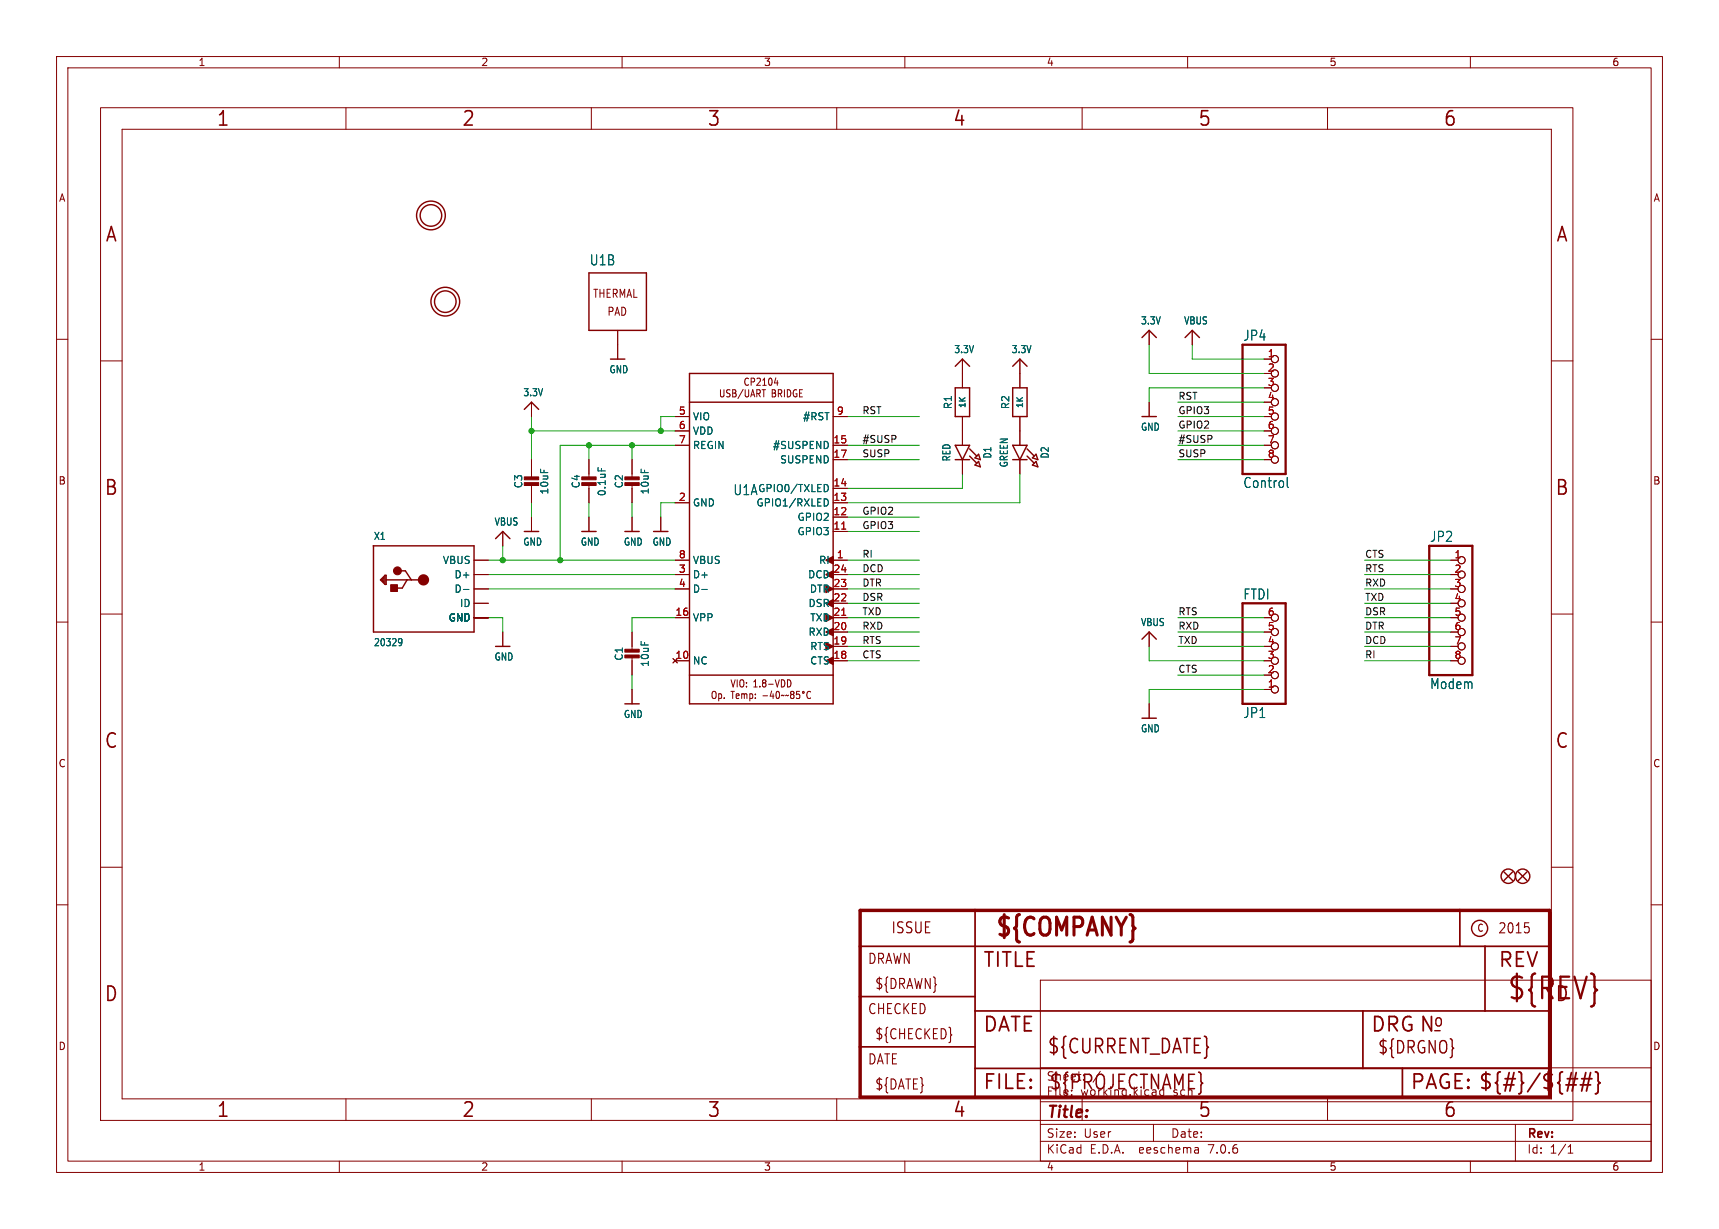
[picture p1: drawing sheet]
<svg xmlns="http://www.w3.org/2000/svg" width="304mm" height="217mm" viewBox="0 0 304 217" stroke-linecap="round" stroke-linejoin="round" font-family="sans-serif">
<g fill="none" stroke="#840000" stroke-width=".18">
<path d="M10 10h284v197.3h-284zM12 12h280v193.3h-280zM17.8 19h260.3v179.1h-260.3zM60 10v2M61.2 19v3.9M104.6 19v3.9M110 10v2M148 19v3.9M160 10v2M191.3 19v3.9M210 10v2M234.7 19v3.9"/>
<path d="M260 10v2M21.6 22.9h252.7v171.4h-252.7zM10 60h2M109.2 58.4v5.1M203.2 58.4v2.6M210.8 58.4v2.6M292 60h2M17.8 63.8h3.8M94 71.1v2.6M119.4 73.7h2.5M119.4 76.2h2.5M119.4 78.7h2.5"/>
<path d="M127.4 68.9v1l.2 .3 .3-.1 .1-.2v-1M129.1 69l-.4-.1-.2 .3 .1 .3 .4 .2v.4l-.1 .1-.4-.1M129.6 68.9h.3l.2 .3-.2 .3 .2 .1 .1 .3-.2 .3h-.4zM129.6 69.5h.3M131.4 68.9l-.9 1.6M131.8 68.9v1l.2 .3 .3-.1 .1-.2v-1M132.4 67l-.1-.1a.62 .62 0 0 0-.7 .5 .62 .62 0 0 0 .4 .7l.4-.1M132.7 70.2l.4-1.3 .4 1.3M132.8 67.5l.6-.1-.1-.5h-.5v1.2M132.8 69.8h.6M133.8 69.6l.5-.1 .1-.2-.1-.3-.5-.1v1.3M133.8 67l.5-.1 .2 .3-.7 .9h.7"/>
<path d="M134.1 69.6l.3 .6M134.7 68.9h.7M134.9 68.1h.6M134.9 67.2l.3-.3v1.2M135.1 68.9v1.3M136.1 66.9h.1a.72 .72 0 0 1 0 1.2 .94 .94 0 0 1-.1-1.2zM136.5 68.9h.4l.2 .3-.2 .3 .2 .1 .1 .3-.2 .3h-.5zM136.5 69.5h.4M137.2 66.8l-.3 .9h.7M137.4 67.3v.8M137.6 69.6l.5-.1 .1-.2-.1-.3-.5-.1v1.3M137.9 69.6l.3 .6"/>
<path d="M138.7 68.9v1.3M139.6 69l-.4-.1v1.3l.5-.2M140.4 70l.2 .2 .3-.1M141.4 68.9v1.3h.5M147.3 73.7h2.6M147.3 78.7h2.6M170.2 63.5v5.1M170.2 73.7v5M180.3 63.5v5.1M180.3 73.7v5M203.2 71.1v2.6M223.5 63.5h1.3"/>
<path d="M223.5 68.6h1.3M223.5 73.7h1.3M223.5 76.2h1.3M223.5 78.7h1.3M274.3 63.8h3.8M83.8 99.1h2.6M88.9 94v2.5M94 81.3v3.3M94 85.6v3.3M94 91.4v2.6M104.1 81.3v3.3M104.1 85.6v3.3"/>
<path d="M104.1 91.4v2.6M111.8 81.3v3.3M111.8 85.6v3.3M111.8 91.4v2.6M116.8 91.4v2.6M119.4 99.1h2.5M119.4 88.9h2.5M147.3 99.1h2.6M147.3 81.3h2.6M147.3 94h2.6M147.3 91.4h2.6M147.3 88.9h2.6"/>
<path d="M147.3 86.4h2.6M170.2 81.3v2.5M180.3 81.3v2.5M223.5 81.3h1.3M256.5 99.1h1.3M10 110h2M17.8 108.6h3.8M83.8 109.2h2.6M83.8 101.6h2.6M83.8 104.1h2.6M83.8 106.7h2.6M88.9 111.8v2.5"/>
<path d="M111.8 111.8v3.3M111.8 116.1v3.3M119.4 109.2h2.5M119.4 101.6h2.5M119.4 104.1h2.5M119.4 116.8h2.5M147.3 109.2h2.6M147.3 101.6h2.6M147.3 104.1h2.6M147.3 106.7h2.6M147.3 116.8h2.6M147.3 114.3h2.6"/>
<path d="M147.3 111.8h2.6M203.2 111.8v2.5M223.5 109.2h1.3M223.5 116.8h1.3M223.5 111.8h1.3M256.5 109.2h1.3M256.5 104.1h1.3M256.5 116.8h1.3M256.5 114.3h1.3M256.5 111.8h1.3M274.3 108.6h3.8M292 110h2"/>
<path d="M111.8 121.9v2.6M126.1 122.3h.3l.2 .1v.7l-.2 .4-.4-.2-.1-.6zM127.1 122.7h.3l.2 .2-.1 .6h-.4M127.1 122.7v1.2M128.1 123.4v.1M129.2 122.3h.7M129.3 120.2l.3 1.3 .4-1.3M129.6 122.3v1.2M130.2 123.1l.5-.1-.1-.3h-.3l-.1 .2v.6h.4M130.4 120.2v1.3M131 120.3l.3-.1 .2 .2v.7l-.2 .4-.4-.2-.1-.7zM131.2 122.8l.3-.1 .1 .2"/>
<path d="M131.2 122.7v.8M131.6 122.9l.2-.2h.2l.1 .8M131.6 122.9v.6M132 120.7v.1M132 121.4v.1M132.6 122.7h.3l.2 .2-.1 .6h-.4M132.6 122.7v1.2M133.3 121.5h.6M133.3 120.6l.3-.4v1.3M133.6 122.7v.2M133.6 123.4v.1M134.4 121.4v.1"/>
<path d="M135 120.8l-.2-.3 .2-.3 .3 .1 .1 .1-.2 .4M135 120.8h.2M135 120.8l-.2 .2M135.2 120.8l.2 .2M137.1 120.2l.3 1.3 .4-1.3M138.8 120.9l-.2-.6-.4-.1v1.3M139.9 120.9l-.2-.6-.5-.1v1.3M140 122.3h.3l.1 .2-.2 .3M140 122.8h.2M140.2 122.8l.2 .2v.3l-.1 .2h-.3M141.4 122.3h-.5l-.1 .6 .2-.2 .3 .1 .1 .6-.2 .1-.4-.1M143.3 122.4v-.1a.62 .62 0 0 0-.7 .5 .62 .62 0 0 0 .4 .7l.3-.1"/>
<path d="M203.2 124.5v2.5M223.5 121.9h1.3M10 160h2M17.8 153.4h3.8M274.3 153.4h3.8M292 160h2M184 173.3h108v32h-108zM61.2 194.3v3.8M104.6 194.3v3.8M148 194.3v3.8M184 198.8h108M184 194.8h108"/>
<path d="M184 188.8h108M191.3 194.3v3.8M204 198.8v3M234.7 194.3v3.8M268 198.8v6.5M60 205.3v2M110 205.3v2M160 205.3v2M184 201.8h108M210 205.3v2M211.8 203l.1 .9M211.9 203.8l-.1 .1"/>
<path d="M211.9 203.3h-.1M260 205.3v2M277.3 203.9h.8M277.3 202.8l.4-.4v1.5"/>
<circle cx="225.4" cy="68.6" r=".63"/>
<circle cx="225.4" cy="63.5" r=".63"/>
<circle cx="225.4" cy="66" r=".63"/>
<circle cx="225.4" cy="76.2" r=".63"/>
<circle cx="225.4" cy="73.7" r=".63"/>
<circle cx="225.4" cy="71.1" r=".63"/>
<circle cx="225.4" cy="78.7" r=".63"/>
<circle cx="225.4" cy="81.3" r=".63"/>
<circle cx="258.4" cy="99.1" r=".63"/>
<circle cx="225.4" cy="109.2" r=".63"/>
<circle cx="225.4" cy="119.4" r=".63"/>
<circle cx="225.4" cy="111.8" r=".63"/>
<circle cx="225.4" cy="114.3" r=".63"/>
<circle cx="225.4" cy="116.8" r=".63"/>
<circle cx="258.4" cy="104.1" r=".63"/>
<circle cx="258.4" cy="114.3" r=".63"/>
<circle cx="258.4" cy="106.7" r=".63"/>
<circle cx="258.4" cy="116.8" r=".63"/>
<circle cx="258.4" cy="101.6" r=".63"/>
<circle cx="258.4" cy="109.2" r=".63"/>
<circle cx="258.4" cy="111.8" r=".63"/>
<circle cx="142.1" cy="122.4" r=".17"/>
<circle cx="225.4" cy="121.9" r=".63"/>
</g>
<path d="M152.1 161h121.9v33h-121.9z" fill="none" stroke="#840000" stroke-width=".61"/>
<path d="M152.1 176.2h20.3M152.1 167.3h121.9M172.4 161v33M172.4 178.8h101.6M241 178.8v10.1M258.1 161v6.3M262.6 167.3v11.5M152.1 185.1h20.3M172.4 188.9h101.6M248 188.9v5.1" fill="none" stroke="#840000" stroke-width=".3"/>
<g fill="none" stroke="#840000" stroke-width=".25">
<path d="M104.1 48.3h10.2v10.1h-10.2zM201.9 59.7l1.3-1.3 1.3 1.3M209.5 59.7l1.3-1.3 1.3 1.3M92.7 72.4l1.3-1.3 1.2 1.3M107.9 63.5h2.6M121.9 66h25.4v58.5h-25.4zM121.9 71.1h25.4M168.9 78.7h2.5l-1.2 2.6zM168.9 68.6h2.5v5.1h-2.5zM168.9 64.8l1.3-1.3 1.2 1.3M171.4 79.4l1.3 1.2M179.1 78.7h2.5l-1.3 2.6z"/>
<path d="M179.1 68.6h2.5v5.1h-2.5zM179.1 64.8l1.2-1.3 1.3 1.3M181.6 79.4l1.3 1.2M201.9 73.7h2.6M66 96.5h17.8v15.3h-17.8v-15.3M87.6 95.2l1.3-1.2 1.3 1.2M92.7 94h2.5M102.9 94h2.5M110.5 94h2.5M115.6 94h2.5M168.9 81.3h2.5M171.4 80.6l1.3 1.3"/>
<path d="M172.4 81l.6-.7 .4 1zM172.4 82.2l.6-.6 .4 .9zM179.1 81.3h2.5M181.6 80.6l1.3 1.3M182.6 81l.6-.7 .3 1zM182.6 82.2l.6-.6 .3 .9zM67.5 102.5l.4-.4v.8l-.2-.2v-.2M68.1 101.7h.2v1.6h-.2l-.8-.8zM68.1 101.7v1.4M68.3 102.5h6.6M70.7 100.9h1l1 1.6M72 102.5l-.9 1.5h-1.2"/>
<path d="M87.6 114.3h2.6M121.9 119.4h25.4M201.9 113l1.3-1.2 1.3 1.2M110.5 124.5h2.5M201.9 127h2.6M265.9 154.2l1.6 1.5M267.5 154.2l-1.6 1.5M268.5 154.2l1.5 1.5M270 154.2l-1.5 1.5"/>
<circle cx="76.2" cy="38.1" r="2.54"/>
<circle cx="76.2" cy="38.1" r="1.9"/>
<circle cx="78.7" cy="53.3" r="2.54"/>
<circle cx="78.7" cy="53.3" r="1.9"/>
<circle cx="266.7" cy="154.9" r="1.27"/>
<circle cx="269.2" cy="154.9" r="1.27"/>
<circle cx="261.6" cy="164.2" r="1.42"/>
</g>
<path d="M276.9 191.8h1.8M277.1 190.8h1.9M278.7 189.7l-.7 3.2M279.4 191.8h1.9M279.7 190.8h1.8M280.4 189.7l-.7 3.2M281.3 189.7l-.8 3.2M282.1 189.5l.4 .2 .1 .2v1.2l.3 .4-.3 .3v1.2l-.1 .3-.4 .1" fill="none" stroke="#840000" stroke-width=".32"/>
<path d="M269.6 163.2h.7M270.3 163.9a.72 .72 0 0 1 0 .9v.1M168.2 182.9l.1 .1-.1 .1" fill="none" stroke="#840000" stroke-width=".19"/>
<g fill="#840000" stroke="#840000" stroke-width=".18">
<path d="M92.7 85.3h2.5v.6h-2.5z"/>
<path d="M92.7 84.3h2.5v.5h-2.5z"/>
<path d="M110.5 85.3h2.5v.6h-2.5z"/>
<path d="M110.5 84.3h2.5v.5h-2.5z"/>
<path d="M102.9 85.3h2.5v.6h-2.5z"/>
<path d="M102.9 84.3h2.5v.5h-2.5z"/>
<path d="M69.1 103.4h1.2v1.2h-1.2z"/>
<path d="M110.5 115.8h2.5v.5h-2.5z"/>
<path d="M110.5 114.8h2.5v.5h-2.5z"/>
<circle cx="70.3" cy="100.9" r=".7"/>
</g>
<path d="M105.7 82.7v.6M145.7 88.2a.64 .64 0 0 1 .8 .6 .64 .64 0 0 1-.8 .7M146 85.7a.68 .68 0 0 1 .5 .6 .68 .68 0 0 1-.5 .6M227.6 84.4v1.5l.2 .3M70.7 112.9l.3 .1 .1 .6-.2 .5-.3 .1M71.1 113.5l-.1 .1-.3 .1M81.9 104.2h1M124.1 104.2h1" fill="none" stroke="#006464" stroke-width=".18"/>
<circle cx="74.9" cy="102.5" r=".5" fill="none" stroke="#840000" stroke-width="1"/>
<path d="M219.7 61h7.6v22.8h-7.6zM252.7 96.5h7.6v22.9h-7.6zM219.7 106.7h7.6v17.8h-7.6z" fill="none" stroke="#840000" stroke-width=".41"/>
<g fill="#840000" stroke="#840000" stroke-width=".25">
<path d="M146 113.7l1.3 .6-1.3 .6z"/>
<path d="M146 108.6l1.3 .6-1.3 .7z"/>
<path d="M146 103.5l1.3 .6-1.3 .7z"/>
<path d="M146 116.8l1.3-.6v1.3z"/>
<path d="M146 111.8l1.3-.7v1.3z"/>
<path d="M146 106.7l1.3-.7v1.3z"/>
<path d="M146 101.6l1.3-.6v1.2z"/>
<path d="M146 99.1l1.3-.7v1.3z"/>
</g>
<path d="M148.8 93.6h.8M148.8 108.8h.8" fill="none" stroke="#a90000" stroke-width=".18"/>
<g fill="none" stroke="#009600" stroke-width=".18">
<path d="M94 73.7v7.6M94 76.2h25.4M104.1 78.7v2.6M111.8 78.7v2.6M119.4 78.7h-20.3v20.4M119.4 73.7h-2.6v2.5M149.9 78.7h12.7M149.9 73.7h12.7M203.2 61v5h20.3M208.3 78.7h15.2M208.3 73.7h15.2M208.3 76.2h15.2"/>
<path d="M208.3 71.1h15.2M210.8 61v2.5h12.7M223.5 68.6h-20.3v2.5M86.4 99.1h33M88.9 96.5v2.6M94 88.9v2.5M104.1 88.9v2.5M111.8 88.9v2.5M119.4 88.9h-2.6v2.5M149.9 99.1h12.7M149.9 81.3h12.7M149.9 94h12.7"/>
<path d="M149.9 91.4h12.7M170.2 83.8v2.6h-20.3M180.3 83.8v5.1h-30.4M208.3 81.3h15.2M241.3 99.1h15.2M86.4 104.1h33M86.4 101.6h33M86.4 109.2h2.5v2.6M111.8 119.4v2.5M119.4 109.2h-7.6v2.6M149.9 104.1h12.7M149.9 101.6h12.7"/>
<path d="M149.9 106.7h12.7M149.9 109.2h12.7M149.9 111.8h12.7M149.9 114.3h12.7M149.9 116.8h12.7M203.2 114.3v2.5h20.3M208.3 109.2h15.2M208.3 111.8h15.2M208.3 114.3h15.2M208.3 119.4h15.2M241.3 104.1h15.2M241.3 101.6h15.2"/>
<path d="M241.3 106.7h15.2M241.3 109.2h15.2M241.3 111.8h15.2M241.3 114.3h15.2M241.3 116.8h15.2M223.5 121.9h-20.3v2.6"/>
</g>
<g fill="#009600" stroke="#009600" stroke-width=".18">
<circle cx="99.1" cy="99.1" r=".46"/>
<circle cx="88.9" cy="99.1" r=".46"/>
<circle cx="111.8" cy="78.7" r=".46"/>
<circle cx="104.1" cy="78.7" r=".46"/>
<circle cx="94" cy="76.2" r=".46"/>
<circle cx="116.8" cy="76.2" r=".46"/>
</g>
<text font-size="5.3" fill="#840000" x="266.4" y="177.3">${REV}</text>
<text font-size="4.4" fill="#840000" x="175.7" y="166.3">${COMPANY}</text>
<g font-size="3.5" fill="#840000">
<text x="38.2" y="22.7">1</text>
<text x="81.6" y="22.7">2</text>
<text x="125" y="22.7">3</text>
<text x="168.4" y="22.7">4</text>
<text x="211.8" y="22.7">5</text>
<text x="255.1" y="22.7">6</text>
<text x="18.5" y="43.1">A</text>
<text x="275" y="43.1">A</text>
<text x="18.3" y="87.9">B</text>
<text x="274.9" y="87.9">B</text>
<text x="18.3" y="132.7">C</text>
<text x="274.9" y="132.7">C</text>
<text x="173.7" y="171.4">TITLE</text>
<text x="264.8" y="171.4">REV</text>
<text x="18.3" y="177.4">D</text>
<text x="274.9" y="177.4">D</text>
<text x="173.7" y="182.9">DATE</text>
<text x="242.3" y="182.9">DRG N</text>
<text x="185.1" y="186.7">${CURRENT_DATE}</text>
<text x="38.2" y="197.9">1</text>
<text x="81.6" y="197.9">2</text>
<text x="125" y="197.9">3</text>
<text x="168.4" y="197.9">4</text>
<text x="173.7" y="193">FILE:</text>
<text x="185.4" y="193">${PROJECTNAME}</text>
<text x="211.8" y="197.9">5</text>
<text x="249.3" y="193">PAGE: ${#}/${##}</text>
<text x="255.1" y="197.9">6</text>
</g>
<g font-size="3" fill="#840000">
<text x="253.4" y="181.9">o</text>
<text x="243.5" y="186.6">${DRGNO}</text>
</g>
<text font-size="2.8" fill="#840000" x="185" y="198.2">Title:</text>
<text font-size="2.7" fill="#840000" x="157.5" y="165.3">ISSUE</text>
<g font-size="2.5" fill="#006464">
<text x="104.2" y="47.1">U1B</text>
<text x="219.8" y="60.5">JP4</text>
<text x="129.6" y="87.8">U1A</text>
<text x="219.8" y="86.5">Control</text>
<text x="252.8" y="96">JP2</text>
<text x="219.8" y="106.2">FTDI</text>
<text x="252.8" y="122.1">Modem</text>
<text x="219.8" y="127.2">JP1</text>
</g>
<g font-size="2.5" fill="#840000">
<text x="264.8" y="165.3">2015</text>
<text x="153.4" y="170.7">DRAWN</text>
<text x="153.4" y="179.6">CHECKED</text>
<text x="154.6" y="175.2">${DRAWN}</text>
<text x="154.6" y="184">${CHECKED}</text>
<text x="153.4" y="188.5">DATE</text>
<text x="154.6" y="192.9">${DATE}</text>
</g>
<g font-size="2.1" fill="#840000">
<text x="185" y="191.3">Sheet:</text>
<text x="193.2" y="191.3">/</text>
<text x="185" y="194">File:</text>
<text x="191" y="194">working.kicad_sch</text>
<text x="185" y="201.4">Size:</text>
<text x="191.6" y="201.4">User</text>
<text x="207" y="201.4">Date:</text>
<text x="270" y="201.6">Rev:</text>
<text x="185" y="204.2">KiCad</text>
<text x="192.7" y="204.2">E.D.A.</text>
<text x="201.6" y="204.2">eeschema</text>
<text x="213.9" y="204.2">7.0.6</text>
<text x="270" y="204.2">Id:</text>
<text x="274" y="204.2">1/1</text>
</g>
<g font-size="2" fill="#840000">
<text x="104.8" y="52.9">THERMAL</text>
<text x="107.3" y="56">PAD</text>
</g>
<g font-size="1.8" fill="#840000">
<text x="35" y="11.9">1</text>
<text x="85" y="11.9">2</text>
<text x="135" y="11.9">3</text>
<text x="185" y="11.9">4</text>
<text x="235" y="11.9">5</text>
<text x="285" y="11.9">6</text>
<text x="10.3" y="35.9">A</text>
<text x="292.3" y="35.9">A</text>
<text x="140" y="69.4">BRIDGE</text>
<text x="10.3" y="85.9">B</text>
<text x="292.2" y="85.9">B</text>
<text x="135.4" y="122.8">Temp:</text>
<text x="10.3" y="135.9">C</text>
<text x="292.2" y="135.9">C</text>
<text x="261.1" y="165">C</text>
<text x="10.3" y="185.9">D</text>
<text x="292.2" y="185.9">D</text>
<text x="35" y="207.2">1</text>
<text x="85" y="207.2">2</text>
<text x="135" y="207.2">3</text>
<text x="185" y="207.2">4</text>
<text x="235" y="207.2">5</text>
<text x="285" y="207.2">6</text>
</g>
<g font-size="1.8" fill="#006464">
<text x="201.6" y="57.6">3.3V</text>
<text x="209.3" y="57.6">VBUS</text>
<text x="168.6" y="62.7">3.3V</text>
<text x="178.8" y="62.7">3.3V</text>
<text x="92.4" y="70.3">3.3V</text>
<text x="107.7" y="66.2">GND</text>
<text x="122.4" y="74.5">VIO</text>
<text x="122.4" y="77.1">VDD</text>
<text x="141.9" y="74.5">#RST</text>
<text x="168.5" y="72.5" transform="rotate(-90 168.5 72.5)">R1</text>
<text x="178.7" y="72.5" transform="rotate(-90 178.7 72.5)">R2</text>
<text x="201.6" y="76.4">GND</text>
<text x="122.4" y="79.6">REGIN</text>
<text x="136.6" y="79.6">#SUSPEND</text>
<text x="137.8" y="82.1">SUSPEND</text>
<text x="168.2" y="81.7" transform="rotate(-90 168.2 81.7)">RED</text>
<text x="175.5" y="81.2" transform="rotate(-90 175.5 81.2)">D1</text>
<text x="178.4" y="82.8" transform="rotate(-90 178.4 82.8)">GREEN</text>
<text x="185.6" y="81.2" transform="rotate(-90 185.6 81.2)">D2</text>
<text x="92.6" y="86.5" transform="rotate(-90 92.6 86.5)">C3</text>
<text x="97.1" y="87.5" transform="rotate(-90 97.1 87.5)">10uF</text>
<text x="102.7" y="86.5" transform="rotate(-90 102.7 86.5)">C4</text>
<text x="107.3" y="87.8" transform="rotate(-90 107.3 87.8)">0.1uF</text>
<text x="110.3" y="86.5" transform="rotate(-90 110.3 86.5)">C2</text>
<text x="114.9" y="87.5" transform="rotate(-90 114.9 87.5)">10uF</text>
<text x="122.4" y="89.8">GND</text>
<text x="133.7" y="89.8">GPIO1/RXLED</text>
<text x="134" y="87.2">GPIO0/TXLED</text>
<text x="66" y="95.7">X1</text>
<text x="87.3" y="93.1">VBUS</text>
<text x="140.9" y="94.8">GPIO3</text>
<text x="140.9" y="92.3">GPIO2</text>
<text x="78.2" y="99.9">VBUS</text>
<text x="92.4" y="96.7">GND</text>
<text x="102.6" y="96.7">GND</text>
<text x="110.2" y="96.7">GND</text>
<text x="115.3" y="96.7">GND</text>
<text x="122.4" y="99.9">VBUS</text>
<text x="144.7" y="99.9">RI</text>
<text x="80.3" y="102.5">D+</text>
<text x="80.3" y="105">D-</text>
<text x="81.2" y="107.5">ID</text>
<text x="122.4" y="102.5">D+</text>
<text x="122.4" y="105">D-</text>
<text x="142.8" y="102.5">DCD</text>
<text x="142.9" y="107.5">DSR</text>
<text x="143.1" y="105">DTR</text>
<text x="79.2" y="110.1">GND</text>
<text x="122.4" y="110.1">VPP</text>
<text x="142.9" y="112.6">RXD</text>
<text x="143.2" y="110.1">TXD</text>
<text x="201.6" y="110.9">VBUS</text>
<text x="66" y="114.5">20329</text>
<text x="87.3" y="117">GND</text>
<text x="110.3" y="116.9" transform="rotate(-90 110.3 116.9)">C1</text>
<text x="114.9" y="118" transform="rotate(-90 114.9 118)">10uF</text>
<text x="122.4" y="117.7">NC</text>
<text x="143.2" y="117.7">CTS</text>
<text x="143.2" y="115.2">RTS</text>
<text x="110.2" y="127.2">GND</text>
<text x="201.6" y="129.7">GND</text>
</g>
<g font-size="1.8" fill="#a90000">
<text x="224.1" y="63.2">1</text>
<text x="224.1" y="65.8">2</text>
<text x="224.1" y="68.3">3</text>
<text x="224.1" y="70.9">4</text>
<text x="119.9" y="73.4">5</text>
<text x="119.9" y="75.9">6</text>
<text x="147.9" y="73.4">9</text>
<text x="224.1" y="73.4">5</text>
<text x="224.1" y="75.9">6</text>
<text x="119.9" y="78.5">7</text>
<text x="147.3" y="78.5">15</text>
<text x="147.3" y="81">17</text>
<text x="224.1" y="78.5">7</text>
<text x="224.1" y="81">8</text>
<text x="119.9" y="88.6">2</text>
<text x="147.3" y="88.6">13</text>
<text x="147.3" y="86.1">14</text>
<text x="147.3" y="93.7">11</text>
<text x="147.3" y="91.2">12</text>
<text x="119.9" y="101.3">3</text>
<text x="119.9" y="98.8">8</text>
<text x="147.3" y="101.3">24</text>
<text x="147.9" y="98.8">1</text>
<text x="257.1" y="98.8">1</text>
<text x="257.1" y="101.3">2</text>
<text x="119.9" y="103.9">4</text>
<text x="147.3" y="106.4">22</text>
<text x="147.3" y="103.9">23</text>
<text x="257.1" y="103.9">3</text>
<text x="257.1" y="106.4">4</text>
<text x="119.3" y="109">16</text>
<text x="147.3" y="111.5">20</text>
<text x="147.3" y="109">21</text>
<text x="224.1" y="111.5">5</text>
<text x="224.1" y="109">6</text>
<text x="257.1" y="109">5</text>
<text x="257.1" y="111.5">6</text>
<text x="119.3" y="116.6">10</text>
<text x="147.3" y="116.6">18</text>
<text x="147.3" y="114">19</text>
<text x="224.1" y="119.1">2</text>
<text x="224.1" y="116.6">3</text>
<text x="224.1" y="114">4</text>
<text x="257.1" y="114">7</text>
<text x="257.1" y="116.6">8</text>
<text x="224.1" y="121.7">1</text>
</g>
<g font-size="1.7" fill="#0f0f0f">
<text x="208.3" y="70.8">RST</text>
<text x="152.4" y="73.3">RST</text>
<text x="208.3" y="75.9">GPIO2</text>
<text x="208.3" y="73.3">GPIO3</text>
<text x="152.4" y="78.4">#SUSP</text>
<text x="152.4" y="80.9">SUSP</text>
<text x="208.3" y="80.9">SUSP</text>
<text x="208.3" y="78.4">#SUSP</text>
<text x="152.4" y="93.6">GPIO3</text>
<text x="152.4" y="91.1">GPIO2</text>
<text x="152.4" y="98.7">RI</text>
<text x="152.4" y="101.3">DCD</text>
<text x="241.3" y="101.3">RTS</text>
<text x="241.3" y="98.7">CTS</text>
<text x="152.4" y="103.8">DTR</text>
<text x="152.4" y="106.3">DSR</text>
<text x="241.3" y="106.3">TXD</text>
<text x="241.3" y="103.8">RXD</text>
<text x="152.4" y="114">RTS</text>
<text x="152.4" y="111.4">RXD</text>
<text x="152.4" y="108.9">TXD</text>
<text x="208.3" y="114">TXD</text>
<text x="208.3" y="111.4">RXD</text>
<text x="208.3" y="108.9">RTS</text>
<text x="241.3" y="111.4">DTR</text>
<text x="241.3" y="114">DCD</text>
<text x="241.3" y="108.9">DSR</text>
<text x="152.4" y="116.5">CTS</text>
<text x="208.3" y="119">CTS</text>
<text x="241.3" y="116.5">RI</text>
</g>
<g font-size="1.4" fill="#006464">
<text x="171" y="72.3" transform="rotate(-90 171 72.3)">1K</text>
<text x="181.2" y="72.3" transform="rotate(-90 181.2 72.3)">1K</text>
</g>
</svg>
